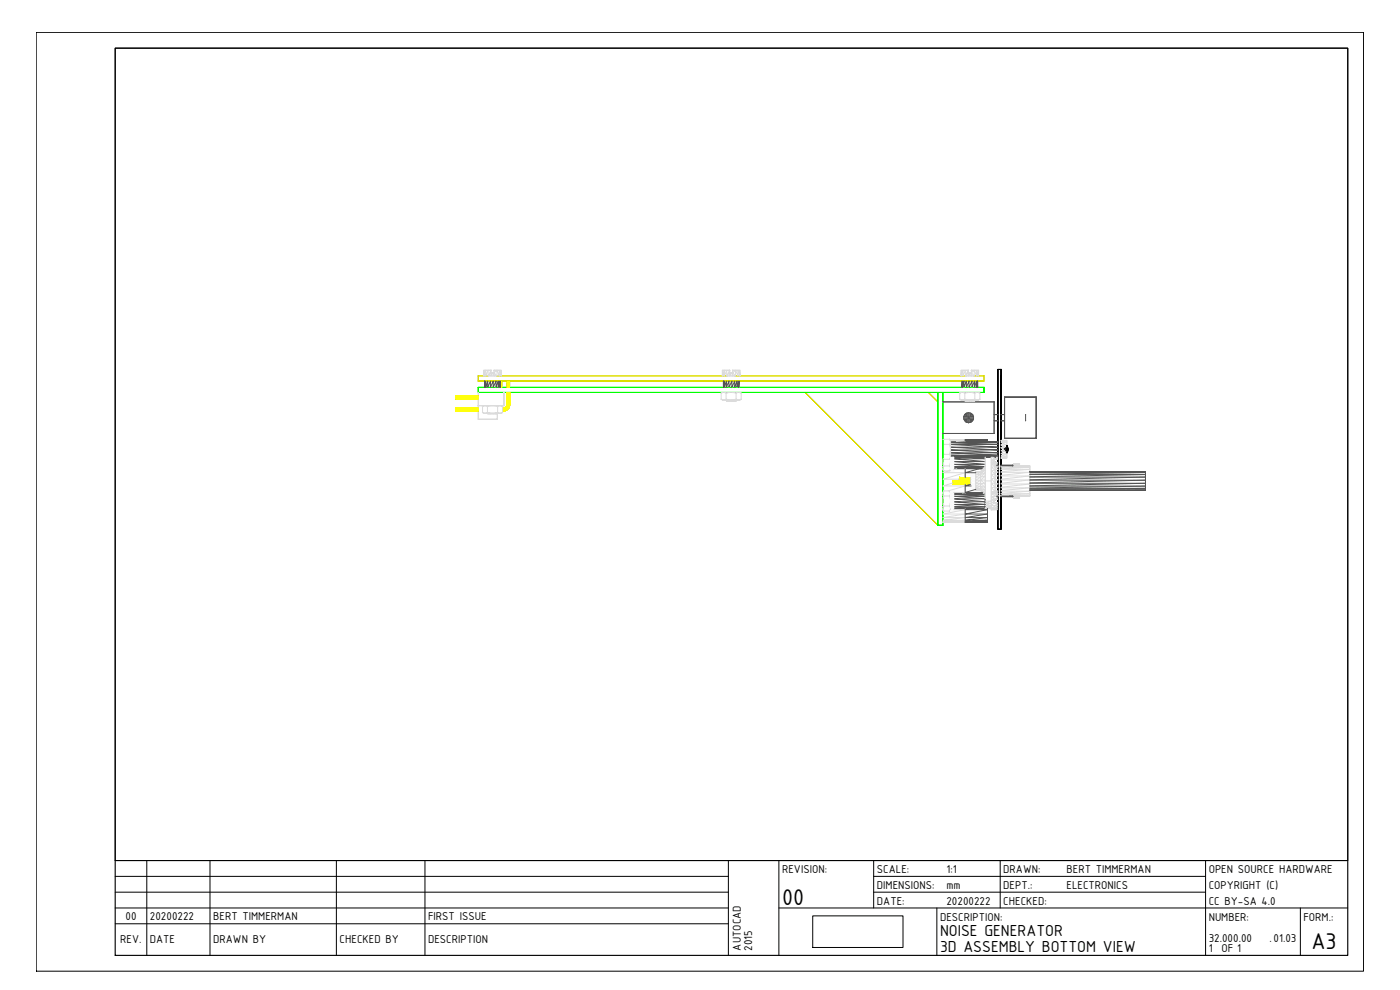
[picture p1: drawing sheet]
<svg xmlns="http://www.w3.org/2000/svg" width="420mm" height="297mm" viewBox="0 0 420 297" stroke-linecap="round" stroke-linejoin="round" font-family="sans-serif">
<!-- layer: 0 -->
<g fill="none" stroke="#dd0" stroke-width=".3">
<path d="M143.5 112.8h3.2h-3.2v1.5M143.5 112.8h.1M143.5 114.3h.1M143.5 112.8v1.5M149 112.8h69.3M220.6 112.8h69.3M241.6 117.7l39.9 39.9v-37l-2.9-2.9 2.9 2.9v37zM292.2 112.8h3.1M295.3 112.8h.1M295.3 114.3h.1M295.3 112.8v1.5h-151.8h151.8M295.3 112.8v1.5"/>
<path d="M281.4 120.6h.1M281.4 157.6h.1M281.5 157.6h.1"/>
</g>
<path d="M143.5 116.2h151.8v1.5h-151.8h151.8v-1.5h-151.8v1.5l.1-1.5M143.5 117.7h.1M295.3 116.2h.1M295.3 117.7h.1M281.5 157.6h1.5v-39.9v39.9h-1.5v-39.9v39.9M282.9 157.6h.1" fill="none" stroke="#0f0" stroke-width=".3"/>
<g fill="none" stroke="#dbdbdb" stroke-width=".3">
<path d="M143.5 117.7h.1M143.5 117.7v4h7.7M143.5 117.7v8.1h5.8v-1.6v1.6h-5.8v-4.1M145.1 111.1h2.2M145.1 111.1h.2l-.2 1.7zM145.3 111.1h.5l-.5 1.7zM145.8 111.1h.7l-.7 1.7zM147.3 111.1h.1M147.3 111.9h.1M147.3 111.1v.8h1M147.3 111.1h-.8v1.7M147.6 111.9h-.3v-.8l-.8 1.7 .8-.9v.9h-.8"/>
<path d="M148.2 111.1h.1M148.3 111.9l.9-.8-.1 1.7h-2.6M148.3 111.1h2.2M148.3 111.9l.8 .9h-.8zM148.3 111.1h.1M148.3 111.1v.8M148.3 111.9h-.7l-.3 .9 .7-.9 .3 .9h-1M149.2 111.1h-.9v.8M149.2 111.1h.6v1.7zM149.8 111.1h.5v1.7zM150.3 111.1h.2v1.7zM216.4 118h.1"/>
<path d="M216.4 119.8h.1M216.4 119.8l.5 .2-.5-.2 .5 .2h1.7l-.7-.2-.2 .2-.2-.1 .4-.1 .8 .1-.1 .1h2.5l-.2-.2-.7 .1 .7-.1 .4 .1M216.4 118v1.8M216.8 111.1h2.2M216.8 111.1h.1l-.1 1.7zM216.8 119.9l.4 .1M216.9 117.7l-.5 .3 .4-.2M216.9 111.1h.5l-.5 1.7zM217.4 111.1h.7l-.7 1.7zM217.5 117.8l.4 .2 .8-.2M217.5 117.8l-1.1 .2M217.5 117.8l.4 .2 .1 1.8"/>
<path d="M217.5 119.9l-.3 .1M218.7 119.9l.7 .1M218.9 111.1h.1M218.9 111.9h.1M219 111.1h.1M219 111.1v.8h.9M219 111.1h-.9v1.7M219.3 111.9h-.3v-.8l-.9 1.7 .9-.9v.9h-.9M219.9 111.1h.1M219.9 111.9l.9-.8v1.7h-2.7M219.9 111.1h2.2M219.9 111.9l.9 .9h-.9z"/>
<path d="M219.9 111.1v.8M219.9 111.9h-.6l-.3 .9 .6-.9 .3 .9h-.9M220.2 117.8l.7 .2 .4-.2M220.2 117.8l-2.2 .2M220.2 117.8l.7 .2v1.8M220.2 119.9l-.8 .1M220.8 111.1h-.9v.8M220.8 111.1h.7v1.7zM221.3 117.8l1.1 .2v1.8M221.3 117.8l-.4 .2M221.5 111.1h.4v1.7zM221.9 111.1h.2v1.7z"/>
<path d="M222 117.7l.4 .3-.3-.2M222.4 118h.1M222.4 119.8h.1M222.4 119.8l-.7 .2 .7-.2-.3 .1M288 118h.1M288 119.8h.1M288 119.8l.5 .2-.5-.2 .5 .2h1.6l-.6-.2-.1 .2-.2-.1 .3-.1 .8 .1-.2 .1h2.6l-.1-.2-.8 .1 .8-.1 .3 .1M288 118v1.8M288.4 111.1h2.2M288.4 111.1h.2l-.2 1.7zM288.4 119.9h.8M288.5 117.7l-.5 .3 .4-.2"/>
<path d="M288.6 111.1h.4l-.4 1.7zM289 111.1h.7l-.7 1.7zM289.2 117.8l.3 .2 .8-.2M289.2 117.8l-1.2 .2M289.2 117.8l.3 .2 .1 1.8M290.3 119.9l.8 .1M290.5 111.1h.1M290.5 111.9h.1M290.6 111.1h.1M290.6 111.1v.8h.9M290.6 111.1h-.9v1.7M290.9 111.9h-.3v-.8l-.9 1.7 .9-.9v.9h-.9"/>
<path d="M291.5 111.1h.1M291.5 111.9l.9-.8v1.7h-2.7M291.5 111.1h2.2M291.5 111.9l.9 .9h-.9zM291.5 111.1v.8M291.6 111.9h-.7l-.3 .9 .6-.9 .3 .9h-.9M291.8 117.8l.8 .2 .3-.2M291.8 117.8l-2.2 .2M291.8 117.8l.8 .2v1.8M291.8 119.9l-.7 .1M292.4 111.1h-.9v.8M292.4 111.1h.7v1.7z"/>
<path d="M292.9 117.8l1.2 .2v1.8M292.9 117.8l-.3 .2M293.1 111.1h.5l-.1 1.7zM293.6 111.1l.1 1.7zM293.6 117.7l.5 .3-.4-.2M294 118h.1M294 119.8h.1M294.1 119.8l-.8 .2 .8-.2-.4 .1M143.5 121.7h.1M143.5 121.7h7.7v-4v4M143.5 125.8h.1M144.8 121.9h.1"/>
<path d="M144.8 123.8h.1M145.2 123.9l.4 .1M145.2 121.7l-.4 .2 .4-.1M145.2 124h5.2M145.5 124h.1M145.9 121.8l.4 .1 .8-.1M145.9 121.8l-1.1 .1v1.9l.4 .2-.4-.2 .4 .2h1.7l-.6-.2-.2 .2-.2-.1 .4-.1 .8 .1-.2 .1h2.6l-.2-.2-.7 .1 .7-.1 .4 .1M145.9 121.8l.4 .1-.1 1.9M145.9 123.9l-.3 .1M146.4 124v.2h.4v-.2v.2h.5v-.2v.2h.7v-.2v.2h.6v-.2v.2h.5v-.2l.2 .2v-.2v.2h-2.9zM147.1 123.9l.7 .1M147.8 124h.1"/>
<path d="M148.6 121.8l.7 .1 .4-.1M148.6 121.8l-2.4 .1M148.6 121.8l.7 .1 .1 1.9M148.6 123.9l-.8 .1M149.2 125.8h.1M149.3 124.2h.1M149.5 124h.6zM149.7 121.8l1.1 .1v1.9M149.7 121.8l-.3 .1M150 124h.1M150.4 121.7l.4 .2-.4-.1M150.8 121.9h.1"/>
<path d="M150.8 123.8h.1M150.8 123.8l-.7 .2 .7-.2-.4 .1M151.2 121.7h.1M216.9 120h5.1M217.1 120h.1M218 120v.4h.4v-.4v.4h.5v-.4v.4h.7v-.4v.4h.6v-.4v.4h.5v-.4l.1 .4v-.4v.4h-2.8zM219.4 120h.1M220.8 120.4h.1M221.1 120h.6zM221.6 120h.1M283 132.2l.2 1.1M283 136.5l.2-.2-.1 .4z"/>
<path d="M283 137.4l.2 .4M283 140l.2-.2-.1 .3zM283 132.6h.1M283 134.8h.1M283 137.1h.1M283 138.3h.1M283 131.9h.2M283.1 132.2l.1-.4-.2 .4 .2-.4h1.9l.1 .4M283.1 132.9l-.1 .3 .2 .1-.1 .7M283.1 136.7v.7M283.1 137.5l-.1 1.7 .2 .6-.1-.8M283.2 133.3h.1"/>
<path d="M283.2 137.8h.1M283.2 133.3l-.2 .6v1.8l.2 .6-.1-.7M283.2 133.3h1.8l.3 1.5M285 136.3a1.21 1.21 0 0 1 0 1.5h-1.8M285 139.8l.3 .7-.1 .4M285 137.8h.1M285 137.8l.3-.4-.3 .4M285.2 135.6l-.2 .7h-1.7M285.2 132.2l.1 .4zM285.2 136.7l.1-1.9-.3 1.5 .3 .2v.6M285.2 134l.1-.8-.3 .1 .3 .6v.9M285.2 139l-.2 .8h-1.7"/>
<path d="M285.2 137.5l.1 1.7-.3 .6 .3 .2-.1 .1M285.2 132.9l-.2 .4M285.2 132.6h.1M285.2 134.8h.1M285.2 137.1h.1M285.3 137.1l-.1 .3M285.3 132.6v.6zM288.5 120h5.1M288.7 120h.1M289.7 131.9v.6v-.3h-4.4v5.2M289.7 131.9h-4.6h4.6v.3l-2.7 .3M289.7 120v.4h.3v-.4v.4h.6v-.4v.4h.6v-.4v.4h.7v-.4v.4h.4v-.4v.4h.2v-.4v.4h-2.8z"/>
<path d="M289.7 131.9l-4.5 .2M291 120h.1M292.5 120.4h.1M292.7 120h.6zM293.3 120h.1M297.5 137.8h.9v.3l-.9-.3 .9 .6v-.3M297.5 138.7h1.1v.1zM297.5 138.8h1.1v.5zM297.5 139.3h1.1v.8zM297.8 137.2l.6 .6h.8v-.6v.6l-1.2-.6M298.4 137.8h.1M298.6 138.7v9v-.2h-1.1l.2 .2"/>
<path d="M298.6 139.8h.9M299.2 137.8h-.8v.9v-.3l-.7 .3M299.2 138.7h.1M299.2 138.7v1.1v-.2h-.6M299.2 138.7h-.6h.6v.9l-.6-.6M299.2 139.6l-.5 .2M300.4 132.1h1.8v.2zM300.4 132.3h1.8v.5zM300.4 133.5l1.8 .8v-.8l-1.8-.7h1.8v.7h-1.8l1 .8h.8M300.4 134.3h1v.3zM300.4 134.3l1 .7-1 .3h1l.8 .9v-.9h-.8l-1 .9h1.8v.6l-1.8 .5h1.8v.2h-1.8l1.8-.2v-.5h-1.8l1.8-.6M300.4 137.5h.1"/>
<path d="M301.4 134.3h.1M301.4 134.6v.7M302.1 134.3h.1M302.1 135.3h.1M302.2 132.1v2.2h-.8v1h.8v2.2M304.3 139.8h-3.9l4.7 .1M304.3 139.1v.7M304.3 139.1v.7h.1l-.1-.7h.4l-.3 .7 .3 .1M304.3 139.1h1.2M304.4 139.8h-4l4.3 .1M305 139.1h.1M305.1 139.1h.4v.8l.2-.1-.2-.7"/>
<path d="M305.1 139.1l.3 .8h-.3M305.1 139.1h-.4v.8h.4v-.8l-.3 .8M305.1 139.9l4-.1v1l-8.7 .7M305.5 139.1h.4l-.2 .7h.2l.1-.7-.1 .7M305.5 139.1h.5v.7M305.7 139.8h3.4l-3.7 .1M305.9 139.8h3.2zM305.9 139.8h3.2M309.1 139.8v9M283 140.9l.2 .4M283 147.8l.2 1M283 152l.2-.2-.1 .4z"/>
<path d="M283 152.9l.2 .4M283 156.7h6.7l-6.7-.1h6.7v.1M283 140.5h.1M283 148.1h.1M283 150.3h.1M283 152.6h.1M283 156.7h.1M283 152.9h.1M283.1 140.1v.8M283.1 147.7l.1-.4-.2 .5 .2-.5h1.9l.1 .4M283.1 148.4l-.1 .2 .2 .2-.1 .8M283.1 152.2v.8"/>
<path d="M283.2 141.3h.1M283.2 153.3h.1M283.2 148.8h.1M283.2 148.8l-.2 .6v1.8l.2 .6-.1-.7M283.2 148.8h1.8l.3 1.5M284.8 141.3l-1.8 .5h6.7v1.5v-2.7v1.2l-6.7 2h4.9M285 151.8a1.27 1.27 0 0 1 0 1.5h-1.8M285 148.8l.2 .8M285 141.3h.1M285 153.3h.1M285.2 151.1l-.2 .7h-1.7M285.2 140.5h.1"/>
<path d="M285.2 148.1h.1M285.2 150.3h.1M285.2 152.6h.1M285.3 140.9l-.3 .4 .3-.4-.3 .4h-1.8M285.3 147.8v.3M285.3 152.9l-.3 .4 .2-.3M285.3 150.3v.9l-.3 .6 .3 .2-.1 .2M285.3 148.1v.5l-.3 .2 .2-.4M285.3 152.9h.1M285.3 141.2h-.2M285.3 147.1l-.7 .2M285.6 147l4.1-1.2v-.5v2.7v-.2h-3.5"/>
<path d="M285.9 144.9l-2.9 .9h6.7v2l-.8 .2M286 153.6l-3 .6h6.7v1.1l-6.7 .8h6.7l-6.7 .5M286.2 152.9h3.5v1.3l-6.7 1.1h6.7v1.3M286.2 153.6l3.5-.7v-.2v4M287.1 140.6l-.9 .3M289.6 156.7h.1M292.8 146.4h.1M292.8 147.1h.1M292.8 141.8h1.5l-1.5 .6zM292.8 142.4h1.5l-1.5 .7zM292.8 143.1h1.5l-1.5 1zM292.8 144.1h1.5l-1.5 .9z"/>
<path d="M292.8 145h1.5l-1.5 .9zM292.8 145.9h1.5l-1.5 .6zM292.8 146.5h1.5l-1.5 .5zM292.8 147h1.5zM294.2 147.1h.1M294.3 141.8l1.4-.8-1.4 1.4v.7M294.3 142.4l1.4-.6-1.4 1.3v1M294.3 143.1l1.4-.3-1.4 1.3v.9M294.3 145l1.4 1.3-1.4-.4zM294.3 145.9l1.4 1.3-1.4-.7zM294.3 146.5l1.4 1.4-1.4-.9zM294.3 147.1l1 .9"/>
<path d="M295.1 148l-.8-.9 .9 .9M295.6 144.3h.1M295.7 152.2h1.8l-1.8 .3 1.8 .1h-1.8M295.7 144.3v-7.1v12.5v-5.4h1.8v4.7M295.7 140.4l-1.4 1.4v-.3l1.4-1.4-1.4 1.7v.6M295.7 144l-1.4 .1 1.4 1.1-1.4-.2M295.7 140.1l-1.4 1.4h-1.5h1.5l-1.5 .3v-.3v5.6h1.5M295.7 151.7h1.8M295.7 150.3h1.8l-1.8 .7h1.8l-1.8 .7 1.8 .5M297.5 153h.1M297.5 150.3h.1M297.5 152.6h.1"/>
<path d="M297.5 147.7h1.7v.1zM297.5 147.8l1.7 .5v1.5l-1.7-.8h1.7l-1.7-.7h1.7v-.5zM297.5 149.9l.9 .6-.9 .3zM297.5 149v4l1.7-.2h-1.7v.2h1.7v-1.3l-.8-.9-.9 .9v-.9h1.7v.9M297.5 151.7h1.7l-1.7 .7v.4l1.7-.4h-1.7zM297.5 140.1h1.1v1zM297.5 141.1h1.1v1.2zM297.5 142.3h1.1v1.3zM297.5 143.6h1.1v1.4zM297.5 145h1.1v1.3zM297.5 146.3h1.1v1.2zM297.5 144.3v-7.1v11.8"/>
<path d="M298.4 149.8h.8M298.4 149.8v.4l-.9-.3 .9-.1-.9-.8v.9M298.4 149.9h.2h-.2M298.4 150.2v.6M298.6 149.8l.1 .1M299.2 149.8h.1M299.2 150.8h.1M299.2 147.7v2.1h-.8v1h.8v2.2M299.2 148.8h.3M299.2 148.6h.3M299.5 140.8h-.9h.9M299.5 140.1l-.9 .1"/>
<path d="M299.5 141.6l-.9 .1h.9M299.5 142.7l-.9 .1h.9M299.5 143.9l-.9 .1h.9M299.5 145.1l-.9 .1h.9M299.5 146.3l-.9 .1h.9M299.5 147.3l-.9 .1h.9M299.5 148.1h-.3M300.4 140.1l4.7-.2 4 .3M300.4 140.2h8.7l-8.7 .5M300.4 140.8h8.7v.9l-8.7 .9M300.4 141.7h8.7v1.1l-8.7 1M300.4 142.8h8.7v1.2l-8.7 1"/>
<path d="M300.4 144h8.7v1.2l-8.7 1M300.4 145.2h8.7v1.2l-8.7 .8M300.4 146.4h8.7v1l-8.7 .6M300.4 147.4h8.7v.7M300.4 148.6l8.7-.5v.5M300.4 148.8h3.8M300.4 148.1h8.7M300.4 148.6h8.7M304.3 148.8l.4-.1v.8h.4M304.3 148.8l-.1 .7 .1-.7-.1 .7h1.7M304.3 148.8h-3.9M304.4 148.8l.3 .7h-.4z"/>
<path d="M305.1 148.7h-.4l.4 .8h.4l-.1-.8-.3 .8v-.8l.8 .1M305.1 148.7l-4.7 .1M305.7 148.8l.2 .7h-.4zM305.7 148.8l3.4-.2v.2zM305.9 148.8v.7M305.9 148.8v.7zM309.1 148.6l-4 .1"/>
</g>
<g fill="none" stroke="#ff0" stroke-width=".3">
<path d="M136.7 119.3h.1M136.7 118.8l6.8 .2h-6.8zM136.7 119.3h6.8M143.5 118.8h-6.8h6.8h-6.8v.9M143.5 119.2l-6.8-.2v.3M143.5 119.4l-6.8-.1v.2h6.8M143.5 119.6l-6.8-.1v.2h6.8M143.5 119.6h-6.8l6.8 .1M150.2 114.6h.4l-.1 1.6M150.2 114.6h.2l-.1 1.6M150.2 114.6h.1M150.4 116.2v-1.6h.1l-.1 1.6"/>
<path d="M152.1 117.7v3.7v-3.7v3.7l.2-3.7v3.7l.3-3.7v3.7l.2-3.7v3.7l.2-3.7v3.7v-3.7v3.7M152.2 114.6h.7v1.6M152.2 116.2v-1.6v1.6v-1.6h.2v1.6M152.5 116.2l.1-1.6h.3l-.1 1.6M152.5 114.6h.1M152.6 114.6h-.2l-.1 1.6M152.6 114.6v1.6M152.6 116.2l.1-1.6v1.6M136.7 122.9h.1M136.7 122.4v.9zM143.5 122.4h-6.8l6.8 .1M143.5 122.6h-6.8l6.8 .1"/>
<path d="M143.5 122.9h-6.8l6.8 .1M143.5 123.1h-6.8l6.8 .1M143.5 123.3h-6.8M150.8 122.4h.3M150.8 122.6h.3M150.8 122.9h.4M150.8 123.1h.3M150.8 123.3h.3M151.1 122.4l.6-.2zM151.1 123.3h.4zM151.3 122.4l.4-.1-.3 .3M151.3 122.4l-.2 .2 .2-.2 .1 .2"/>
<path d="M151.4 122.6h-.3v.3l.3-.3v.2M151.4 122.8l-.3 .3v-.2l.3-.1 .1 .3 .6-.3-.6 .4-.7 .1M151.7 122.3l.1 .1M151.8 122.4l.4-.4-.2 .6M151.8 122.4l-.4 .4M152 121.9l-.3 .4zM152 122.6l.4-.5-.3 .7M152 122.6l-.2-.2-.4 .2M152 122.6l.1 .2M152.1 121.4l-.1 .5 .1-.3 .1 .4 .1-.4h-.2M152.1 122.8l.2 .2-1.2 .3v-.2h.4l.5-.5-.6 .2M152.1 121.6h.5v-.2l.2 .2"/>
<path d="M152.1 121.6l.7-.2 .1 .2 .1-.2-.2 .2M152.1 121.6l-.3 .8M152.3 121.6h.3l-.2 .5zM152.4 122.1l-.4-.2-.3 .4M152.4 122.1l.2 .2M152.5 121.4h.1M152.6 122.3l.1 .1-.5 .5 .4-.6-.5 .5M152.7 122.4l-.4 .6zM152.8 121.6h-.2v.7M152.8 121.6h.1l-.2 .8 .1-.8-.2 .7M152.9 121.6l-.1 .8zM153 121.4v.2z"/>
<path d="M285.9 144.3h.1M285.9 144.3h1.1l-1.1 .5zM285.9 144.3h1.1M285.9 144.8h5.6M286 144.3l-.1 1M287.4 144.2l-.4 .1h4.5M287.5 144.2l.3-.3-.8 .4M287.9 143.7l-.1 .2zM287.9 143.8l-.4 .4h4M287.9 143.8h3.6M288 143.5v.1M288 143.3h.1"/>
<path d="M288 143.3l-.1 .4M288 143.4v.2zM288 143.3l3.5 .1zM288 143.3h3.5M291.5 143.5l-3.5 .1 3.5 .1M291.5 143.9l-3.8 .1 3.8 .2M291.5 144.3h-4.5l4.5 .3M291.5 145l-5.6-.2v.5l5.6-.1"/>
</g>
<g fill="none" stroke="#000" stroke-width=".3">
<path d="M299.5 110.8h.1M299.5 110.8v48h.9v-48h-.9h.9v48h-.9zM300.4 110.8h.1M300.4 120h.1M300.4 120v-.6v.6M300.4 119.4h.1M300.4 119.3h.1M300.4 119.2h.1M300.4 119.1h.1M300.4 119.2v.7v-.7M300.4 119.9h.1M300.4 117.5h.1"/>
<path d="M300.4 117.6h.1M300.4 117.6v.9v-.9M300.4 118.5h.1M300.4 118.6h.1M300.4 118.7h.1M300.4 118.5v-.8v.8M300.4 117.7v.6v-.6M300.4 118.3h.1M300.4 118.4h.1M300.4 118.3v-.6v.6M300.4 117.7v.8v-.8M300.4 118.5v-.9v.9"/>
<path d="M300.4 115.8h.1M300.4 115.9h.1M300.4 116v.9v-.9M300.4 116.9h.1M300.4 117h.1M300.4 116.9v-.8v.8M300.4 116.1h.1M300.4 116h.1M300.4 119.8h.1M300.4 119.7h.1M300.4 119.6h.1M300.4 119.5h.1"/>
<path d="M300.4 119.6v.9v-.9M300.4 118.2h.1M300.4 117.4h.1M300.4 117.3h.1M300.4 117.2h.1M300.4 117.1h.1M300.4 116.8h.1M300.4 116.7h.1M300.4 116.6h.1M300.4 116.5h.1M300.4 116.4h.1M300.4 116.3h.1"/>
<path d="M300.4 116.2h.1M300.4 115.7h.1M300.4 115.6h.1M300.4 115.5h.1M300.4 114.5v-1.3v1.3M300.4 113.2h.1M300.4 113.1h.1M300.4 113h.1M300.4 112.9h.1M300.4 113.2v1.3v-1.3M300.4 114.5h.1M300.4 114.6h.1"/>
<path d="M300.4 114.7h.1M300.4 114.8h.1M300.4 110.8v48M299.5 123.9h.1M299.5 126.8h.1M299.5 139.3h.1M300.4 137.4h.1M300.4 137.5h.1M300.4 137.5v.9v-.9M300.4 138.4h.1M300.4 138.5h.1M300.4 138.6h.1"/>
<path d="M300.4 138.4v-.8v.8M300.4 137.6h.1M300.4 136.9v-.7v.7M300.4 136.2h.1M300.4 136.1h.1M300.4 136h.1M300.4 136v-.7v.7M300.4 135.3h.1M300.4 135.4h.1M300.4 135.5v.2v-.2M300.4 135.7v.8v-.8M300.4 136.5v.2v-.2"/>
<path d="M300.4 136.7h.1M300.4 136.8h.1M300.4 136.9h.1M300.4 136.1v.4v-.4M300.4 136.5v-.8v.8M300.4 135.7v.4v-.4M300.4 133.4h.1M300.4 133.5v.5v-.5M300.4 134h.1M300.4 134.1h.1M300.4 134.2h.1M300.4 134.2v.5v-.5"/>
<path d="M300.4 134.7h.1M300.4 134.8h.1M300.4 134.7v-1.2v1.2M300.4 133.5h.1M300.4 132.8h.1M300.4 132.9h.1M300.4 132.7h.1M300.4 131.3h.1M300.4 131.2h.1M300.4 131.1h.1M300.4 131h.1M300.4 131.3v.8v-.8"/>
<path d="M300.4 132.1h.1M300.4 132.2h.1M300.4 132.1v-.8v.8M300.4 130.9h.1M300.4 130.8h.1M300.4 132.1v-.4v.4M300.4 131.7h.1M300.4 131.6h.1M300.4 131.7v.2v-.2M300.4 131.9v-.6v.6M300.4 130.1h.1M300.4 130.2h.1"/>
<path d="M300.4 128.4v.6v-.6M300.4 129h.1M300.4 129.1h.1M300.4 129.2h.1M300.4 129.3h.1M300.4 129v-.6v.6M300.4 128.4h.1M300.4 128.2h.1M300.4 128.3v.7v-.7M300.4 129.4h.1M300.4 129.5h.1M300.4 129.6h.1"/>
<path d="M300.4 129v-.7v.7M300.4 128.3h.1M300.4 123h.1M300.4 123.1v.9v-.9M300.4 124h.1M300.4 124.1h.1M300.4 124v-.8v.8M300.4 123.2h.1M300.4 123.1h.1M300.4 121.3h.1M300.4 121.4v1v-1M300.4 122.4h.1"/>
<path d="M300.4 122.5h.1M300.4 122.4v-.9v.9M300.4 121.5v.6v-.6M300.4 122.1h.1M300.4 122.2h.1M300.4 122.1v-.6v.6M300.4 121.5v.9v-.9M300.4 122.4v-1v1M300.4 121.4h.1M300.4 120.1h.1M300.4 120.1v.7v-.7M300.4 120.8h.1"/>
<path d="M300.4 120.7h.1M300.4 120.6h.1M300.4 120.6v-.6v.6M300.4 140h.1M300.4 139.9h.1M300.4 139.8h.1M300.4 139.8v-1.1v1.1M300.4 138.7h.1M300.4 138.8h.1M300.4 138.9h.1M300.4 139h.1M300.4 139.1v.2v-.2"/>
<path d="M300.4 139.3v1.2v-1.2M300.4 139.9v.5v-.5M300.4 139.4v.5v-.5M300.4 136.4v.7v-.7M300.4 137.1h.1M300.4 137.2h.1M300.4 137.3h.1M300.4 137.7h.1M300.4 137.1v-.7v.7M300.4 136.4h.1M300.4 137.8h.1M300.4 137.9h.1"/>
<path d="M300.4 138h.1M300.4 137.1v-.9v.9M300.4 136.3h.1M300.4 137.1v.7v-.7M300.4 138.1v-.6v.6M300.4 133.7h.1M300.4 133.8h.1M300.4 133.9v1.4v-1.4M300.4 135.3v-1.2v1.2M300.4 134.1v.8v-.8M300.4 134.9h.1M300.4 135h.1"/>
<path d="M300.4 135.1h.1M300.4 134.9v-.8v.8M300.4 134.1v1.2v-1.2M300.4 135.3v-1.4v1.4M300.4 133.9h.1M300.4 132.8v-1.4v1.4M300.4 131.4h.1M300.4 131.5v1.3v-1.3M300.4 133h.1M300.4 133.1h.1M300.4 128.8h.1M300.4 128.9h.1"/>
<path d="M300.4 129v1.3v-1.3M300.4 130.3h.1M300.4 130.4h.1M300.4 130.3v-1.2v1.2M300.4 129.1v.8v-.8M300.4 129.9h.1M300.4 130h.1M300.4 129.9v-.8v.8M300.4 129.1v1.2v-1.2M300.4 130.3v-1.3v1.3M300.4 127h.1M300.4 126.9h.1"/>
<path d="M300.4 126.8h.1M300.4 126.7h.1M300.4 126.6h.1M300.4 126.5h.1M300.4 127v.9v-.9M300.4 127.9h.1M300.4 128h.1M300.4 128.1h.1M300.4 127.9v-.9v.9M300.4 126.4h.1M300.4 126.3h.1M300.4 126.2h.1"/>
<path d="M300.4 126.1h.1M300.4 127.9v-.5v.5M300.4 127.4h.1M300.4 127.3h.1M300.4 127.4v.4v-.4M300.4 127.8v-.8v.8M300.4 121.8h.1M300.4 121.9h.1M300.4 122v1.3v-1.3M300.4 123.3h.1M300.4 123.4h.1M300.4 123.5h.1"/>
<path d="M300.4 123.3v-1.2v1.2M300.4 122.1v.9v-.9M300.4 123v-.9v.9M300.4 122.1v1.2v-1.2M300.4 123.3v-1.3v1.3M300.4 122h.1M300.4 121.1h.1M300.4 121h.1M300.4 120.9h.1M300.4 120.7v-.9v.9M300.4 120.2h.1M300.4 120.3h.1"/>
<path d="M300.4 120.4h.1M300.4 120.5h.1M300.4 123.9h.1M300.4 125.3h.1M301.4 134.7l1 .8M301.7 134.3l.3 .4v-.4M301.8 135.3h.2M302.2 133.7l.2 .3M302.2 133.7l.2 .5-.2-.3M302.2 134l.2 .5M302.4 134l.1 .8-.1-.8M302.4 134.2l.1 .6-.5 .4v-.5l-.6-.1"/>
<path d="M302.4 134l.1 .8-.1-.1v.3l-.4-.3h.4M302.4 135.3l.1-.5-.1 .7M302.4 135.6l.1-.8-.1 .8M302.4 135.6l-.2 .1M302.4 135.5l-.2 .5 .2-.4M302.4 134.5l-.2-.2 .2 .4M302.4 134.5v.2M302.4 135v.3M302.4 135.3l-.2 .3M299.5 149.5h.1M299.5 158.8h.1M300.4 158.8h.1"/>
<path d="M300.4 146.4v.6v-.6M300.4 147h.1M300.4 147.1h.1M300.4 147.2h.1M300.4 147.2v-.7v.7M300.4 146.5v.7v-.7M300.4 147v-.9v.9M300.4 146.1h.1M300.4 146h.1M300.4 145.9h.1M300.4 146.1v.3v-.3M300.4 145.1v-.9v.9"/>
<path d="M300.4 144.2h.1M300.4 144.1h.1M300.4 144h.1M300.4 144.2v.9v-.9M300.4 145.1h.1M300.4 145.2h.1M300.4 145.3h.1M300.4 143.4h.1M300.4 143.3h.1M300.4 143.2h.1M300.4 141.6v.4v-.4M300.4 142h.1"/>
<path d="M300.4 142.1h.1M300.4 142.2h.1M300.4 142.3h.1M300.4 142.4h.1M300.4 142.5h.1M300.4 142v-.4v.4M300.4 141.6h.1M300.4 141.4h.1M300.4 141.5h.1M300.4 142.6h.1M300.4 142.7h.1M300.4 142.8h.1"/>
<path d="M300.4 142v-.6v.6M300.4 157.1h.1M300.4 157.2h.1M300.4 157.2v1v-1M300.4 158.2h.1M300.4 158.3h.1M300.4 158.2v-.8v.8M300.4 157.4v.6v-.6M300.4 158h.1M300.4 158.1h.1M300.4 158v-.6v.6M300.4 157.4v.8v-.8"/>
<path d="M300.4 158.2v-1v1M300.4 155.2h.1M300.4 155.3h.1M300.4 155.3v.5v-.5M300.4 155.8h.1M300.4 155.9h.1M300.4 156h.1M300.4 156.1v.4v-.4M300.4 156.5h.1M300.4 156.6h.1M300.4 156.5v-1.2v1.2M300.4 154.6h.1"/>
<path d="M300.4 154.7h.1M300.4 152.6h.1M300.4 152.7h.1M300.4 152.8h.1M300.4 152.8v1v-1M300.4 153.8h.1M300.4 153.9h.1M300.4 154h.1M300.4 153.8v-1v1M300.4 151.5v-.3v.3M300.4 151.2h.1M300.4 151.1h.1"/>
<path d="M300.4 151h.1M300.4 151v-.4v.4M300.4 150.6v-.3v.3M300.4 150.3h.1M300.4 150.2h.1M300.4 150.1h.1M300.4 150h.1M300.4 150v.5v-.5M300.4 150.5h.1M300.4 150.6h.1M300.4 150.7h.1M300.4 150.7v.4v-.4"/>
<path d="M300.4 151.1v.3v-.3M300.4 151.4h.1M300.4 151.5h.1M300.4 151.6h.1M300.4 151.7v.5v-.5M300.4 152.2h.1M300.4 152.1h.1M300.4 152h.1M300.4 151.9h.1M300.4 151.9v-.4v.4M300.4 155h.1M300.4 155.1v.4v-.4"/>
<path d="M300.4 155.5h.1M300.4 155.6h.1M300.4 155.7h.1M300.4 155.8v.5v-.5M300.4 156.3h.1M300.4 156.4h.1M300.4 156.3v-1.2v1.2M300.4 155.1h.1M300.4 154.5h.1M300.4 154.4h.1M300.4 154.3h.1M300.4 154.2h.1"/>
<path d="M300.4 154.1h.1M300.4 153.7h.1M300.4 153.6h.1M300.4 153.5h.1M300.4 153.4h.1M300.4 153.3h.1M300.4 153.2h.1M300.4 153.1h.1M300.4 151.4v.5v-.5M300.4 152.3h.1M300.4 152.4h.1M300.4 151.9v-.5v.5"/>
<path d="M300.4 151.3h.1M300.4 152.5h.1M300.4 151.9v-.6v.6M300.4 149.3h.1M300.4 149.4v.5v-.5M300.4 149.9h.1M300.4 150.1v.5v-.5M300.4 150.6v-1.2v1.2M300.4 149.4h.1M300.4 148.8h.1M300.4 148.7h.1M300.4 148.6h.1"/>
<path d="M300.4 148.5h.1M300.4 148.4h.1M300.4 148.3h.1M300.4 148.2h.1M300.4 148.1h.1M300.4 148h.1M300.4 147.9h.1M300.4 147.8h.1M300.4 147.7h.1M300.4 147.6h.1M300.4 147.5h.1M300.4 147.4h.1"/>
<path d="M300.4 146.9h.1M300.4 146.8h.1M300.4 146.7h.1M300.4 146.6h.1M300.4 146.5h.1M300.4 146.4h.1M300.4 146.3h.1M300.4 146.2h.1M300.4 145.8h.1M300.4 145.7h.1M300.4 145.6h.1M300.4 145.5h.1"/>
<path d="M300.4 144.3h.1M300.4 148.6v-1v1M300.4 147.6v1v-1M300.4 149h.1M300.4 149.1h.1M300.4 149.2h.1M300.4 149.3v.8v-.8M300.4 150.1v-.8v.8M300.4 150.1v-.9v.9M300.4 147.6v.8v-.8M300.4 148.4v-.8v.8M300.4 148.4v-.9v.9"/>
<path d="M300.4 147.4v.7v-.7M300.4 148.1v-.7v.7M300.4 148.9h.1M300.4 148.1v-.9v.9M300.4 147.3h.1M300.4 148.1v.6v-.6M300.4 149v-.6v.6M300.4 145.4h.1M300.4 145h.1M300.4 144.9h.1M300.4 144.8h.1M300.4 144.7h.1"/>
<path d="M300.4 144.6h.1M300.4 144.5h.1M300.4 144.4h.1M300.4 141.7h.1M300.4 141.8h.1M300.4 141.9v.7v-.7M300.4 142.9v.7v-.7M300.4 143.6h.1M300.4 143.7h.1M300.4 143.6v-1.7v1.7M300.4 141.9h.1M300.4 141.1v-1v1"/>
<path d="M300.4 140.1h.1M300.4 140.5v.2v-.2M300.4 140.7h.1M300.4 140.8h.1M300.4 140.9h.1M300.4 141h.1M300.4 141.1h.1M300.4 140.4v-1v1M300.4 149.5h.1M243.9 274.8h27.1v9.5h-27.1z"/>
</g>
<g fill="none" stroke="#545454" stroke-width=".3">
<path d="M145.5 116.2v-1.9v1.9l.3-1.9v1.9l.6-1.9v1.9l.8-1.9v1.9l.8-1.9v1.9l.9-1.9v1.9l.6-1.9v1.9l.5-1.9v1.9l.2-1.9v1.9M217.1 116.2v-1.9v1.9l.3-1.9v1.9l.6-1.9v1.9l.8-1.9v1.9l.9-1.9v1.9l.8-1.9v1.9l.7-1.9v1.9l.4-1.9v1.9l.2-1.9v1.9M288.7 114.3v1.9l.1-1.9v1.9l.5-1.9v1.9l.7-1.9v1.9l.8-1.9v1.9l.9-1.9v1.9l.8-1.9v1.9l.6-1.9v1.9l.3-1.9v1.9v-1.9M301.4 119.1h.1M301.5 119.1h9.5v12.4v-12.4h-9.5v12.4h9.5h-9.5zM310.9 119.1h.1M283 130.1h15.4v-9.5v9.5zM283 120.6h15.4M285.3 132.5h14.2h-14.2l14.2 .3h-14.2l14.2 .6h-14.2l14.2 .8h-14.2l14.2 .8h-14.2l14.2 .9h-14.2l14.2 .7h-14.2l14.2 .4h-14.2l14.2 .2h-14.2M289.2 125.3h3M289.2 125.7h1l-.9 .1M289.3 124.9h.9h-1"/>
<path d="M289.5 124.5h.3h-.3M289.6 126.4l.2-.2v.3M289.7 131.9v.6M289.8 124.1v.4l-.2-.2M289.8 126.2h-.3h.3M289.9 126.6l-.1-.4 .4-.5v1M289.9 126.6l.2 .1M290.1 124l-.2 .1M290.2 123.9v1l-.4-.4 .1-.4M290.3 137.2l5.4 .4h-9.5l9.5 .9h-9.5l9.5 .8h-9.5l9.5 .7h-9.5l9.1 .5h-9.1l8.9 .1h-8.9M290.6 126.8h.1M290.7 123.8v1.5l-.5-.4 .2-1"/>
<path d="M291 126.8l.1-1.1-.4-.4v1.5M291 123.9l.1 1-.9 .8 .2 1.1M291.2 126.7l-.1-1 .4 .5-.2 .5M291.2 123.9l-.1 1 .4-.4v-.4M291.3 124l.2 .1M291.5 126.2h.4h-.4M291.5 124.1v.4l.2-.2M291.7 126.4l-.2-.2v.3M291.8 124.3l.2 .3M291.9 124.5h-.4h.5M292 126.1l-.2 .2M292.1 124.9h-1l1.1 .1"/>
<path d="M292.2 125a1.52 1.52 0 0 0-1.7-1.2 1.52 1.52 0 0 0-1.3 1.6 1.52 1.52 0 0 0 1.5 1.4M292.2 125.7h-1.1l1 .1M292.2 125a1.55 1.55 0 0 1-1.5 1.8M292.2 125.6v.1M296.4 131.9v.6v-.3h-6.7l6.7-.3h-6.7h6.7v.3l-2.7 .3M298.4 125.3h.1M298.4 124.4h1.1M298.4 126.3h1.1M299.2 139.6h.3M299.2 139.5h.3M299.2 139.7h.3M299.5 137.2h.1"/>
<path d="M300.4 139.7l3.5 .1v-.3v.2zM300.4 124.4h1.1M300.4 126.3h1.1M300.4 139.5h3.5M301.4 131.5h.1M307.8 124.4v1.9M310.9 131.5h.1M311 131.5h.1M286.2 148h9.5h-9.5l9.5 .3h-9.5l9.5 .6h-9.5l9.5 .8v3v-.2h-9.5l9.5 .2h-9.5M286.2 149.7h9.5v.9zM286.2 150.6h9.5v.8zM286.2 151.4h9.5v.7z"/>
<path d="M286.2 152.1h9.5v.4zM289.6 156.7h.1M289.7 156.6l6.7-.5h-6.7l6.7-.8v-1.1h-6.7l6.7-1.3v-.3v4.1v-.1h-6.7l6.7 .1h-6.7M289.7 140.6v2.7M289.7 145.3v2.7M289.7 152.7v4M290.6 152.7l-.9 .2h6.7v1.3l-6.7 1.1h6.7v1.3M291.2 145.3l-1.5 .5h1.8M292.8 146.8l-3.1 1h5.2M293.8 140.6l-4.1 1.2h3.1M295.6 152.7h.1M296.3 156.7h.1"/>
<path d="M299.2 149h.3M299.2 148.9h.3M300.4 148.9h3.5v.1M302.9 148.8h1v.2M303.9 149h-3.5h3.6M309.1 142.3l34.7-.5v-.3h-34.7h34.7l-34.7 .3h34.7v.6l-34.7 .7M309.1 142.4h34.7v.7l-34.7 .8M309.1 143.1h34.7v1l-34.7 .8M309.1 144.1h34.7v.9l-34.7 .8M309.1 145h34.7v.9l-34.7 .5M309.1 145.9h34.7v.6l-34.7 .5h34.7v-.5h-34.7M309.1 147.1l34.7-.1z"/>
<path d="M343.8 141.5l-.1 5.6"/>
</g>
<path d="M298.6 138.6h.1M298.5 138.6h.1M298.4 150h.1M298.5 150h.1M298.6 149.9v.1" fill="none" stroke="#00bfff" stroke-width=".3"/>
<g fill="none" stroke="#fafafa" stroke-width=".3">
<path d="M285.3 138.3l.4 1h-.4zM285.3 139.3l.4 .9h-.4zM285.7 137.3h.5v1l-.5-1v1M285.7 138.3h.5v1l-.5-1v1M285.7 139.3h.5v.9l-.5-.9v.9M285.7 137.3l.1 4.3M285.7 137.3h-.4l.4 1M285.7 138.3h-.4v-.9v4.2M286.2 137.2h.1M286.2 137.2v4.4M285.3 140.2l.4 .7h-.4zM285.3 140.9l.4 .5h-.4l.4 .2h-.4z"/>
<path d="M285.3 147l.4 .2h-.4zM285.3 147.2l.4 .4h-.4zM285.3 147.6l.4 .8h-.4zM285.3 148.4l.4 .9h-.4zM285.3 149.3l.4 1h-.4zM285.3 150.3l.4 1.1h-.4zM285.3 151.4l.4 .9h-.4zM285.3 152.3l.4 .7h-.4zM285.3 153l.4 .5h-.4l.4 .1h-.4zM285.7 140.2h.5v.7l-.5-.7v.7M285.7 140.9h.5v.5l-.5-.5v.7h.5M285.7 147h.5v.2l-.5-.2v.2"/>
<path d="M285.7 147.2h.5v.4l-.5-.4v.4M285.7 147.6h.5v.8l-.5-.8v.8M285.7 148.4h.5v.9l-.5-.9v.9M285.7 149.3h.5v1l-.5-1v1M285.7 150.3h.5v1.1l-.5-1.1v1.1M285.7 151.4h.5v.9l-.5-.9v.9M285.7 152.3h.5v.7l-.5-.7v.7M285.7 153h.5v.5l-.5-.5v.6h.5l-.5-.1h.5v.1M285.7 147l.1 6.6M285.7 147h-.4v6.6M286.2 141.6h.1M286.2 153.6h.1"/>
<path d="M286.2 147v6.6M291.4 145.3h.1M292.8 142.2h-1.3h1.3M292.8 142.3h-1.3v-.1l-.1 4.2M292.8 142.5l-1.3-.2v.5h1.3M292.8 143l-1.3-.2v.7h1.3M292.8 143.7l-1.3-.2v.8h1.3M292.8 144.6l-1.3-.3v.8h1.3M292.8 145.3l-1.3-.2v.7h1.3M292.8 146l-1.3-.2v.5h1.3h-1.3v.1h1.3"/>
</g>
<!-- layer: Ttitleblock -->
<g fill="none" stroke="#000" stroke-width=".3">
<path d="M10.9 9.7h398.3v281.7h-398.3zM34.6 258.2h369.9M44.1 258.2v28.5M63 258.2v28.5M101 258.2v28.5M127.5 258.2v28.5M218.6 258.2v28.5M233.8 258.2v28.5M262.2 258.2v14.2M300.2 258.2v14.2M361.8 258.2v28.5M34.6 272.4h184"/>
<path d="M34.6 267.7h184M34.6 277.2h184M34.6 262.9h184M233.8 272.4h170.7M262.2 267.7h99.6M262.2 262.9h99.6M281.2 272.4v14.3M390.3 272.4v14.3"/>
</g>
<path d="M34.6 14.4h369.9v272.3h-369.9z" fill="none" stroke="#000" stroke-width=".34"/>
<!-- layer: Viewports -->
<path d="M34.6 14.4h369.9v243.8h-369.9z" fill="none" stroke="#000" stroke-width=".3"/>
<g font-size="7.4">
<text x="234.7" y="271.5">00</text>
<text x="393.6" y="284.7">A3</text>
</g>
<g font-size="5.2">
<text x="282.1" y="281">NOISE GENERATOR</text>
<text x="282.1" y="285.7">3D ASSEMBLY BOTTOM VIEW</text>
</g>
<g font-size="3.7">
<text x="234.7" y="262">REVISION:</text>
<text x="263.2" y="262">SCALE:</text>
<text x="284" y="262">1:1</text>
<text x="301.1" y="262">DRAWN:</text>
<text x="320.1" y="262">BERT TIMMERMAN</text>
<text x="362.7" y="262">OPEN SOURCE HARDWARE</text>
<text x="263.2" y="266.8">DIMENSIONS:</text>
<text x="284" y="266.8">mm</text>
<text x="301.1" y="266.8">DEPT.:</text>
<text x="320.1" y="266.8">ELECTRONICS</text>
<text x="362.7" y="266.8">COPYRIGHT (C)</text>
<text x="37.7" y="276">00</text>
<text x="45" y="276">20200222</text>
<text x="64" y="276">BERT TIMMERMAN</text>
<text x="128.5" y="276">FIRST ISSUE</text>
<text x="263.2" y="271.5">DATE:</text>
<text x="284" y="271.5">20200222</text>
<text x="301.1" y="271.5">CHECKED:</text>
<text x="362.7" y="271.5">CC BY-SA 4.0</text>
<text x="282.1" y="276.2">DESCRIPTION:</text>
<text x="362.7" y="276.2">NUMBER:</text>
<text x="391.2" y="276.2">FORM.:</text>
<text x="36.1" y="282.8">REV.</text>
<text x="45" y="282.8">DATE</text>
<text x="64" y="282.8">DRAWN BY</text>
<text x="101.9" y="282.8">CHECKED BY</text>
<text x="128.5" y="282.8">DESCRIPTION</text>
<text x="222.4" y="285.2" transform="rotate(-90 222.4 285.2)">AUTOCAD</text>
<text x="225.7" y="285.2" transform="rotate(-90 225.7 285.2)">2015</text>
<text x="362.7" y="282.6">32.000.00</text>
<text x="362.7" y="285.7">1</text>
<text x="366.6" y="285.7">OF 1</text>
<text x="381" y="282.6">.01.03</text>
</g>
</svg>
